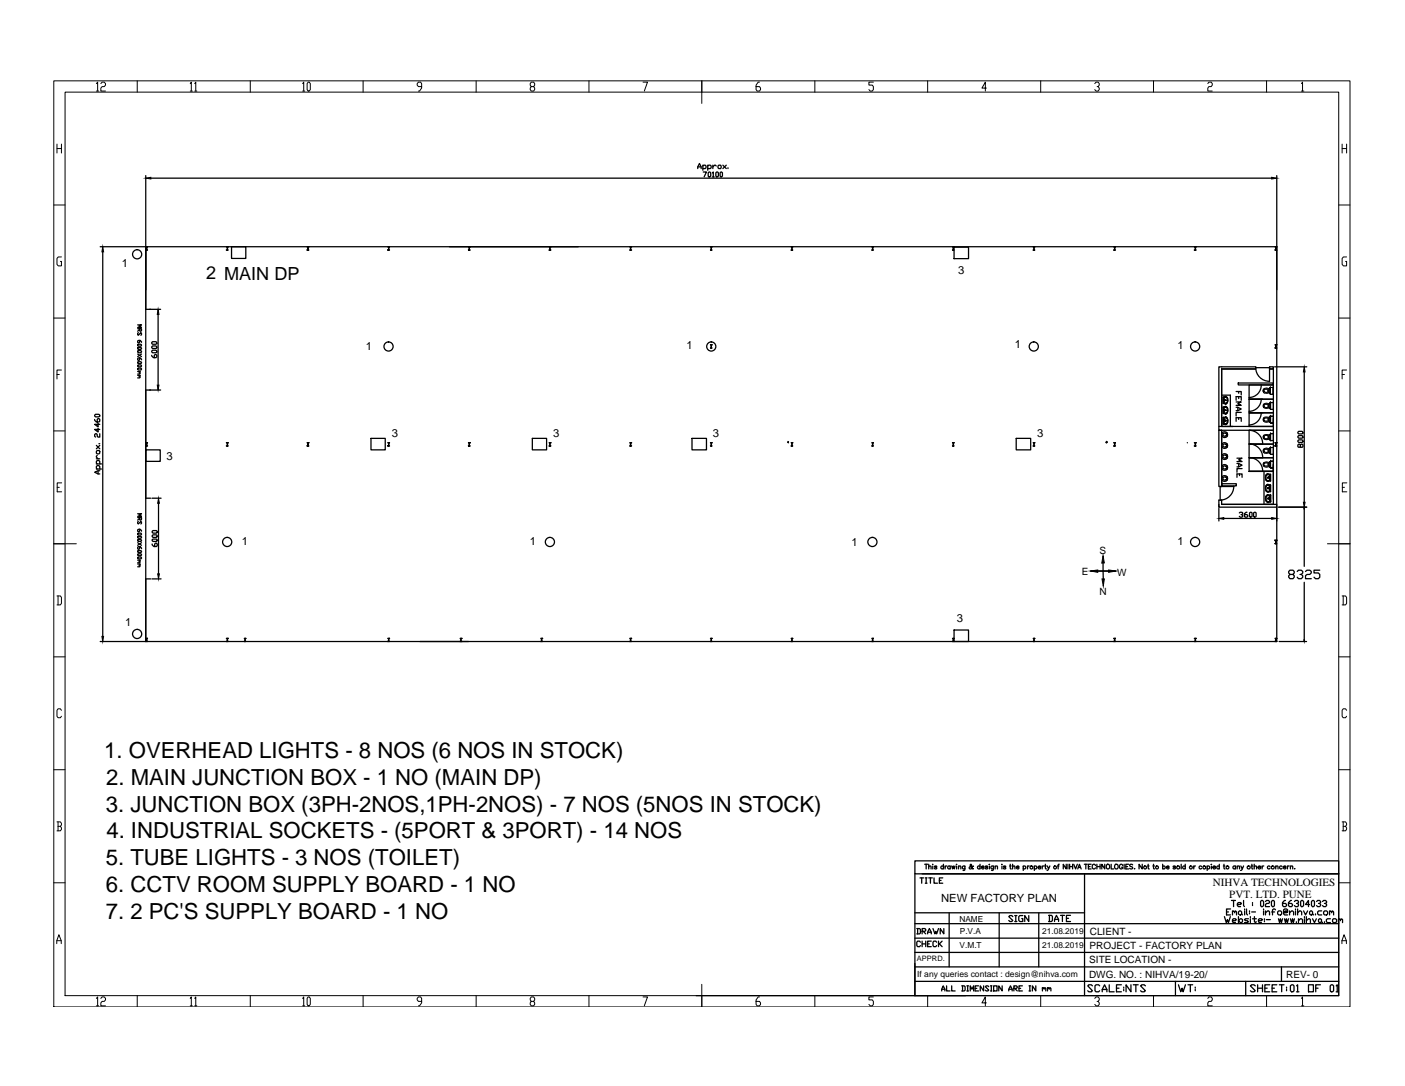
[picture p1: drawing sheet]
<svg xmlns="http://www.w3.org/2000/svg" width="279mm" height="216mm" viewBox="0 0 279 216" stroke-linecap="round" stroke-linejoin="round" font-family="sans-serif">
<!-- layer: 0 -->
<g fill="none" stroke="#000" stroke-width=".25">
<path d="M29 34.9v92.6M30 35.4h222.9M138.8 33.5v-.3l.3-.7 .3 .7v.3M138.8 33.2h.6M139.8 33l.1-.2h.3l.2 .2v.3l-.2 .2h-.4M139.8 32.8v1.1M139.9 34.2h.6l-.5 1M140.7 33l.2-.2h.4l.1 .2v.3l-.1 .2h-.6M140.7 32.8v1.1M140.8 34.4l.2-.2 .3 .2v.6l-.1 .2-.4-.2zM141.7 34.4l.1-.2v1M141.7 35.2h.3"/>
<path d="M141.8 32.8v.7M142.4 34.4l.1-.2 .4 .2v.6l-.2 .2-.3-.2zM142.4 33l-.3-.2-.3 .4M142.8 33l.1-.2h.4l.1 .5-.1 .2h-.4l-.1-.2zM143.2 34.4l.2-.2 .3 .2v.6l-.2 .2-.3-.2zM143.7 32.8l.7 .7M144.4 32.8l-.7 .7M144.8 33.3v.2M253.9 34.9v22.7M19.9 49.1h9M20.4 50.1v76.4M29 49.1h.3h-.1v.6h.1h-.3h.2v-.6z"/>
<path d="M29 49.1h224.9v78.4h-224.9M29.3 49.1h.1M45 49.1h.4h-.2v.6h.2h-.4h.2v-.6zM45.4 49.1h.1M46 49.1h2.9v2.3h-2.9zM61.1 49.7h.3zM61.1 49.1h.3zM61.2 49.7v-.6v.6M61.4 49.1h.1M77.1 49.7h.4zM77.1 49.1h.4zM77.3 49.7v-.6v.6"/>
<path d="M77.5 49.1h.1M89.4 49.1h25.6M93.2 49.7h.3zM93.2 49.1h.3zM93.3 49.7v-.6v.6M93.5 49.1h.1M109.5 49.1h-.3h.1v.6h-.1h.3h-.1v-.6M109.5 49.1h.1M125.3 49.1h.3h-.2v.6h.2h-.3h.1v-.6zM125.6 49.1h.1M141.3 49.7h.3zM141.4 49.1v.6"/>
<path d="M141.5 49.1h.1M141.6 49.1h-.3h.1M141.6 49.1h.1M157.3 49.1h.3h-.1v.6h.1h-.3h.2v-.6zM157.6 49.1h.1M173.4 49.1h.3h-.1v.6h.1h-.3h.1v-.6zM173.7 49.1h.1M189.4 49.1h.3h-.1v.6h.1h-.3h.2v-.6zM189.7 49.1h2.9v2.3h-2.9zM189.7 49.1h.1M205.5 49.7h.3zM205.6 49.1v.6"/>
<path d="M205.6 49.1h.2M205.8 49.1h-.3h.1M205.8 49.1h.1M221.5 49.1h.3h-.1v.6h.1h-.3h.1v-.6zM221.8 49.1h.1M237.5 49.1h.4h-.2v.6h.2h-.4h.2v-.6zM237.9 49.1h.1M253.6 49.7h.3zM253.6 49.1h.3zM253.7 49.7v-.6v.6M27.4 64.6h.7l-.5 .2 .5 .3h-.7M27.4 65.3h.7l-.1 .6-.2-.2v-.4"/>
<path d="M27.4 68.6l.1-.2h.5l.1 .3-.1 .1h-.5zM27.4 69.2l.1-.1h.5l.1 .2-.1 .2h-.5zM27.4 69.8l.1-.1h.5l.1 .3-.1 .1h-.5zM27.4 72l.1-.1h.5l.1 .3-.1 .1h-.5zM27.4 72.7l.1-.2h.5l.1 .3-.1 .1h-.5zM27.4 73.3l.1-.1h.5l.1 .2-.1 .2h-.5zM27.4 70.4l.7 .5M27.4 73.9h.5M27.4 74.6h.5M27.5 66.1l-.1 .4 .1 .2 .5-.6 .1 .2-.1 .4M27.8 67.7v.4l-.3 .1-.1-.1 .1-.4h.4l.2 .4M27.8 71.1v.4l-.3 .2-.1-.2 .1-.4h.4l.2 .4"/>
<path d="M27.8 73.9l.1 .1-.3 .1M27.8 74.1l.1 .1-.1 .2h-.4M27.8 74.6l.1 .1-.3 .2M27.8 74.9l.1 .1-.1 .1h-.4M27.8 65.5l-.4 .4M28.1 70.4l-.7 .5M29 61.5h2.9M29 77.5h2.9M30.2 70.6l.3 .5h.5l.2-.2v-.3l-.2-.1-.3 .1v.5M30.2 69.8l.1-.2h.7l.2 .4-.2 .1h-.7zM30.2 68.9l.1-.1h.7l.2 .3-.2 .2h-.7zM30.2 68.1l.1-.2h.7l.2 .4-.2 .1h-.7z"/>
<path d="M31.4 62.5v14.1M141.3 69.2h.3zM141.3 68.5l.3 .1zM141.4 68.6v.6M242.9 73.3v11.5h2.3M242.9 73.3h6.8v-.4h-7.3v12.6h.5M242.9 73.3h6.8M242.9 78.6h1.8v6.2M242.9 73.3v11.5M243.2 78.9l.1 1.3M243.2 78.9v1.3M243.3 79.3v.4"/>
<path d="M243.4 79.5h.1M243.3 79.5v.1M243.4 79.6h.1M243.4 79.8v.3M243.4 79.1h.1M243.4 79.4v.1M243.4 79.6v.1M243.6 79.5v.1M243.6 79.6h-.2h.2M243.6 79.6h.1M243.7 78.8l-.5 .1M243.7 78.8l.2 .1"/>
<path d="M243.7 78.8h.1M243.8 79.5l-.1 .1M243.9 78.9l.1 .1M244 79.1l-.2-.1h-.4v.3M244 79.1v.9M244 79l.1 .2M244.1 79.2v.6l-.2 .4M245.8 77.8h1v.7M245.8 79.6v-.7h1v.7M245.8 79.9h1l-.6 .3 .6 .4h-1M246.2 76.1h7v.4h-7zM246.3 77.8v.4"/>
<path d="M246.3 78.9v.3M250.8 76.5a2.43 2.43 0 0 1-2.4 2.5M250.8 79.3a2.43 2.43 0 0 1-2.4 2.5M252.5 75.8v-2.9h.7v.4h-.7h.7v20.4h-4.8h4.8h-2M252.5 73.1h-2.8a2.73 2.73 0 0 0 2.7 2.7M253.2 76.5h-4.8v2.9h4.8h-4.8v2.7h4.8h-4.8v2.7h4.8M253.5 72.9h6.4M253.6 69.2h.3zM253.6 68.5l.3 .1zM253.7 69.2v-.6v.6M259.4 73.9v26M18.8 83.4l.4 .5h.5l.1-.2v-.3l-.3-.2-.2 .2v.5"/>
<path d="M18.8 82.5l.2-.1h.7l.1 .3-.1 .2h-.7zM19.2 89.7l.1-.1h.4l.1 .1v.4l-.1 .1h-.4l-.1-.1zM19.2 93.2h1M19.2 92.2h1M19.2 91.2h.6M19.2 88.5l.6 .7M19.3 93.2l-.1-.1v-.4l.1-.1h.4l.1 .1v.5M19.3 92.2l-.1-.1v-.4l.1-.1h.4l.1 .1v.5M19.3 90.5l-.1 .4 .3 .3M19.5 85.2v.7l-.7-.5h1M19.5 84.2v.7l-.7-.5h1M19.5 93.6v.6"/>
<path d="M19.7 88.2h.1M19.8 93.6l-1 .3 .7 .3h.3M19.8 86.2v.7h-.3l-.2-.2v-.3l-.3-.2-.2 .2v.3l.2 .2M19.8 88.5l-.6 .7M29 88h.3h-.1v.6l.1 .1h-.3l.2-.1v-.6zM29 89.4h2.9v2.3h-2.9zM29 99h1M30.2 99h1.8M45 88h.4h-.2v.6l.2 .1h-.4l.2-.1v-.6zM61.1 88.6l.3 .1zM61.1 88h.3zM61.2 88.6v-.6v.6"/>
<path d="M73.8 87.2h2.8v2.2h-2.8zM77.1 88.6l.4 .1zM77.1 88h.4zM77.3 88.6v-.6v.6M93.2 88.6l.3 .1zM93.2 88h.3zM93.3 88.6v-.6v.6M105.9 87.2h2.8v2.2h-2.8zM109.2 88h.3h-.1v.6l.1 .1h-.3l.1-.1v-.6zM125.3 88h.3h-.2v.6l.2 .1h-.3l.1-.1v-.6zM137.6 87.2h2.9v2.2h-2.9zM141.3 88.6l.3 .1z"/>
<path d="M141.3 88h.3zM141.4 88v.6M156.7 87.9l.1 .1M156.7 88h.1M156.8 88h.1M157.3 88h.3h-.1v.6l.1 .1h-.3l.2-.1v-.6zM173.4 88h.3h-.1v.6l.1 .1h-.3l.1-.1v-.6zM173.4 88h.1M189.4 88h.3h-.1v.6l.1 .1h-.3l.2-.1v-.6zM202.1 87.2h2.9v2.2h-2.9zM205.5 88.6l.3 .1zM205.5 88h.3z"/>
<path d="M205.6 88v.6M220 88h.1M220.1 88h.1M221.5 88h.3h-.1v.6l.1 .1h-.3l.1-.1v-.6zM236.1 88h.1M237.5 88h.4h-.2v.6l.2 .1h-.4l.2-.1v-.6zM242.9 85.5v11.2h-.5v-11.2h10.8h-4.8v2.8h4.8h-4.8v2.7h4.8h-4.8v2.7h2.7a2.73 2.73 0 0 0-2.7-2.7h2.7a2.73 2.73 0 0 0-2.7-2.7M242.9 86.6a.7 .7 0 0 0 1.2 .1M242.9 95.4a.7 .7 0 0 0 1.2 0M242.9 96.2h3v.4h-3zM242.9 91h.1M242.9 85.5v11.2"/>
<path d="M242.9 88.8h.1M242.9 92.7h.1M242.9 93.2h.1M243 88.8l.5 .3 .6-.2M243 91l.5 .3 .6-.2M243 93.2l.5 .3 .6-.3M243.2 80.2l.5 .1M243.2 80.9l.1 1.3M243.2 82.2l.5 .1M243.2 83l.1 1.3M243.2 84.3l.5 .1M243.2 80.9v1.3"/>
<path d="M243.2 83v1.3M243.3 81.3v.4M243.3 83.4v.4M243.3 84.1h.1M243.4 81.5h.1M243.3 81.5v.1M243.3 83.6v.1M243.4 83.6v.1M243.4 81.6h.1M243.4 81.8v.3M243.4 81.1h.1M243.4 83.1h.1"/>
<path d="M243.4 83.6h.1M243.4 83.7h.1M243.4 83.9l-.1 .2M243.4 83.3h.1M243.4 83.1v.3M243.4 83.6h.2M243.4 83.7h.2M243.4 80.1h.1M243.4 82.1h.1M243.4 84.2h.1M243.4 82.1l.4 .1M243.4 81.4v.1"/>
<path d="M243.4 83.4v.2M243.4 81.6v.1M243.4 83.7v.1M243.6 81.5v.1M243.6 83.6v.1M243.6 81.6h-.2h.2M243.6 81.6h.1M243.6 83.6h.1M243.6 83.7h.1M243.7 86.1a.32 .32 0 0 0-.5 .3 .32 .32 0 0 0 .5 .3M243.7 88.3a.32 .32 0 0 0-.5 .3 .32 .32 0 0 0 .5 .2M243.7 90.5a.32 .32 0 0 0-.5 .3 .32 .32 0 0 0 .5 .2"/>
<path d="M243.7 92.7a.32 .32 0 0 0-.5 .2 .32 .32 0 0 0 .5 .3M243.7 94.9a.32 .32 0 0 0-.5 .2 .32 .32 0 0 0 .5 .3M243.7 80.8l-.5 .1M243.7 82.9l-.5 .1M243.7 86.1l.3 .2M243.7 88.3l.3 .2M243.7 90.5l.3 .2M243.7 92.7l.3 .2M243.7 94.9l.3 .1M243.7 80.3h.1M243.7 82.3h.1M243.7 84.4h.1"/>
<path d="M243.7 80.8l.2 .1M243.7 82.9h.2M243.7 80.8h.1M243.7 82.9h.1M243.7 83.6h.1M243.8 81.5l-.1 .1M243.8 83.6v.1M243.8 83l.2 .2M243.8 88.1l-.5-.1-.4 .3M243.8 92.4h-.5l-.3 .3M243.8 83.1h-.4M243.8 88.1l.3 .2"/>
<path d="M243.8 92.5l.3 .2M243.9 80.8l.2 .4M243.9 82.9l.1 .2M243.9 80.3h-.2M243.9 82.3h-.2M243.9 86.5h.2l-.1 .2M243.9 88.7h.2l-.1 .2M243.9 90.8l.2 .1-.1 .1M243.9 93l.2 .1-.1 .1M243.9 95.2h.2l-.1 .2M244 86.5l-.3 .2M244 88.7l-.3 .1"/>
<path d="M244 90.9l-.3 .1M244 93l-.3 .2M244 95.2l-.3 .2M244 86.3v.2M244 88.5v.1M244 90.7v.2M244 92.8v.2M244 95v.2M244 84.1l-.2 .1-.5-.1M244 83.2h.1M244 80l-.6 .1M244 82l-.2 .1"/>
<path d="M244 86.1l.1 .2h-.2M244 88.3l.1 .1h-.2M244 90.5l.1 .1h-.2M244 92.6l.1 .2h-.2M244 94.8l.1 .2h-.2M244 81.1l-.2-.1h-.4v.3M244 84.1h.1M244 81.1v.9M244 83.2v.9M244 83.1l.1 .3M244.1 86.1a.7 .7 0 0 0-1.2 .1M244.1 90.5a.7 .7 0 0 0-1.2 0"/>
<path d="M244.1 94.8a.7 .7 0 0 0-1.2 .1M244.1 86.3v.3M244.1 88.4v.3M244.1 90.6v.3M244.1 92.8v.3M244.1 95v.3M244.1 81.2v.6l-.2 .4M244.1 83.3l.1 .2a.73 .73 0 0 1-.5 .9M245.3 96.7a2.73 2.73 0 0 1-2.7 2.7M245.4 96.7h-2.8v2.7M245.8 81h.4l.6 .3-.6 .3h-.4M245.8 83.8v-.8h1v.8"/>
<path d="M246 91.1h1l-.7 .3 .7 .4h-1M246 92.1h.3l.7 .4-.7 .3h-.3M246 94.9v-.7h1v.7M246.2 81v.6M246.3 83v.4M246.3 92.1v.7M246.5 94.2v.4M246.8 82h-1v.7M247 93.2h-1v.7M248.4 85.5a2.73 2.73 0 0 1 2.7 2.8h-2.7M248.4 82.1h2.7M250.8 82a2.43 2.43 0 0 1-2.4 2.5"/>
<path d="M251.4 93.7v6.6M251.7 97v.4M251.7 94.9l.1 .6M251.7 97.4l.1 .2M251.7 94.7v.3M251.7 94.9v.4l.3 .2M251.7 97.3l.3 .3M251.7 99.1l.1 .5M251.8 96.5l-.1 .6M251.8 96.6l-.1 .7M251.8 97.6l.3 .2M251.8 95.5l.3 .2"/>
<path d="M251.8 99.6l.2 .2M251.8 99.5l.1 .1M251.8 97.5h.1M251.8 95.4h.1M251.8 98.7h.1M251.8 96.6h.1M251.8 94.5h.1M251.9 99.6l.2 .1M252 99.8l.1 .1M252 98.4a.94 .94 0 0 0-.2 1.3M252 96.5l-.2 .1M252 94.3l-.3 .4"/>
<path d="M252 96.5h.5v.1M252 94.4l.5 .1M252.1 99.1h.1M252.1 97.1h.1M252.1 95h.1M252.1 94.9v.1M252.1 98.3h.1M252.1 96.3h.1M252.1 94.2h.1M252.1 98.3l-.1 .1M252.1 96.3l-.3 .2M252.1 94.2l-.2 .1-.2 .4"/>
<path d="M252.2 97.8h-.1M252.2 95.7h-.1M252.2 96.3l.5 .1M252.2 94.2l.5 .1M252.2 99.1v.1M252.2 99.9h.1M252.2 98.4l.5 .1M252.3 99.1h.1M252.3 97.1h.1M252.3 94.9v.1M252.3 99.2h.1M252.3 95h.1"/>
<path d="M252.3 94.9h.1M252.3 99.2h.2M252.3 99.1h.2M252.3 97.1h.2M252.3 95h.2M252.3 94.9h.2M252.4 97.1l.1 .2M252.4 95l.1 .1M252.5 96.9l-.1 .1M252.5 94.8l-.1 .1M252.5 97.1h.1M252.5 95h.1"/>
<path d="M252.5 94.9v.1M252.5 99v.3M252.5 96.9v.4M252.5 94.8v.3M252.5 94.9h.1M252.5 95.3v.1M252.5 97.4v.1M252.5 99.1h.1M252.5 98.9v-.3h-.6l-.2 .5M252.5 99.2h.1M252.5 98.6h.1M252.5 99.6h.1"/>
<path d="M252.5 97.6h.1M252.5 97.6l-.5 .1M252.5 96.6h.1M252.5 96.5h.1M252.5 97.5h.1M252.5 95.4v.1h-.5M252.5 94.5v.2M252.5 94.5h.1M252.5 95.4h.1M252.5 97.5v.1M252.5 99.4v.2M252.5 96.6v.2"/>
<path d="M252.6 99.6l-.1 .1h-.4M252.6 98.6h.1M252.6 99.6h.1M252.6 96.4l.1 1.3M252.6 94.3l.1 1.3M252.6 97.7l-.4 .2M252.6 95.6l-.4 .1M252.7 99.8h.1M252.7 98.5h.1M252.7 94.3v1.3M252.7 96.4v1.3M252.7 98.5v1.3"/>
<path d="M252.7 99.8l-.5 .1M253.2 83.8v1h-10.8M253.2 99.3v-6.9v7.9h-10.3M253.2 83.2v1M253.6 88.6l.3 .1zM253.6 88h.3zM253.7 88.6v-.6v.6M258.1 87.6l.2-.2h.6l.2 .4-.2 .2h-.6zM258.1 86.8l.2-.2h.6l.2 .3-.2 .2h-.6zM258.1 85.9l.2-.1h.6l.2 .3-.2 .2h-.6zM258.6 88.5l.2-.2 .3 .2v.3l-.2 .1-.3-.1v-.3l-.2-.2-.3 .2v.3l.2 .1 .3-.1M27.4 102.1h.7l-.5 .3 .5 .2h-.7"/>
<path d="M27.4 102.9h.7l-.1 .5-.2-.1v-.4M27.4 106.1l.1-.1h.5l.1 .2-.1 .2h-.5zM27.4 106.8l.1-.2h.5l.1 .3-.1 .1h-.5zM27.4 107.4l.1-.1h.5l.1 .2-.1 .1h-.5zM27.4 109.6l.1-.1h.5l.1 .2-.1 .1h-.5zM27.4 110.2l.1-.1h.5l.1 .2-.1 .2h-.5zM27.4 110.9l.1-.2h.5l.1 .3-.1 .1h-.5zM27.4 107.9l.7 .5M27.4 111.4h.5M27.4 112.1h.5M27.5 103.7l-.1 .1 .1 .4 .5-.5 .1 .1-.1 .4M27.8 105.2v.4l-.3 .1-.1-.1 .1-.4h.4l.2 .4"/>
<path d="M27.8 108.7v.4l-.2 .1-.2-.1 .1-.4h.4l.2 .4M27.8 111.4l.1 .1-.3 .1M27.8 111.6l.1 .1-.1 .2h-.4M27.8 112.1l.1 .2-.3 .1M27.8 112.4l.1 .1-.1 .2h-.4M27.8 103l-.4 .4M28.1 107.9l-.7 .5M29 115.1h1M30.2 115.1h1.8M30.3 108.1l.3 .6h.5l.2-.2v-.4l-.4-.1-.1 .1v.6M30.3 107.3l.1-.1h.7l.2 .3-.2 .1h-.7zM30.3 106.5l.1-.2h.7l.2 .4-.2 .1h-.7z"/>
<path d="M30.3 105.6l.1-.1h.7l.2 .3-.2 .2h-.7zM31.5 100.1v14M216.9 113.5h5M219.4 111.9v3.2M242.4 100.3v.5h11.5v-.5h-11M242.4 101.1v2.5M242.9 100.3v-.9h-.5v1.4M243.4 103.1h9.5M246.5 102l.1-.2 .5 .2v.1l-.3 .2M247 102.3l.1 .2-.1 .3h-.4l-.1-.2M248 101.8l-.5 .3v.5l.1 .2h.4l.1-.3-.1-.2h-.5M248.5 102l.2-.2 .3 .2v.6l-.2 .2-.3-.2z"/>
<path d="M249.3 102l.2-.2 .3 .2v.6l-.2 .2-.3-.2zM253.6 108.1h.3zM253.6 107.5h.1M253.6 107.5h.3zM253.7 108.1v-.6v.6M253.9 107.5h.1M253.9 101.1v2.5M254.2 100.8h5.7M256.5 114.2l-.2-.3v-.3l.2-.2h.6l.3 .2v.3l-.3 .3h-.6l-.2 .3v.3l.2 .2h.6l.3-.2v-.3l-.3-.3M258 113.6l.2-.2h.6l.3 .2v.3l-.3 .3h-.3M258.8 114.2l.3 .3v.3l-.3 .2h-.6l-.2-.2M259.4 101.2v11.4"/>
<path d="M259.4 115.8v11.4M259.6 113.6l.3-.2h.6l.3 .2v.3l-.3 .3h-.6l-.3 .3v.5h1.2M262.5 113.4h-1.2v.5h.9l.3 .3v.6l-.3 .2h-.6l-.3-.2M19.9 127.5h9M29.3 126.9h-.1v.6h.1h-.3M29.3 126.9h-.3h.2v.6h-.2M29.3 126.9h.1M45 126.9h.4h-.2v.6h.2h-.4h.2v-.6zM45.4 126.9h.1M48.6 126.9h.3h-.1v.6h.1h-.3h.1v-.6zM48.9 126.9h.1M77.1 127.5h.4z"/>
<path d="M77.1 126.9h.4zM77.3 127.5v-.6v.6M77.5 126.9h.1M83.6 127.5h9.6M91.5 126.9h.3h-.1v.6h.1h-.3h.1v-.6zM91.8 126.9h.1M107.6 126.9h.3h-.2v.6h.2h-.3h.1v-.6zM107.9 126.9h.1M125.3 126.9h.3h-.2v.6h.2h-.3h.1v-.6zM125.6 126.9h.1M141.3 127.5h.3zM141.4 126.9v.6"/>
<path d="M141.5 126.9h.1M141.6 126.9h-.3h.1M141.6 126.9h.1M157.3 126.9h.3h-.1v.6h.1h-.3h.2v-.6zM157.6 126.9h.1M173.4 126.9h.3h-.1v.6h.1h-.3h.1v-.6zM173.7 126.9h.1M189.4 126.9h.3h-.1v.6h.1h-.3h.2v-.6zM189.7 125.3h2.9v2.2h-2.9zM189.7 126.9h.1M205.5 127.5h.3zM205.6 126.9v.6"/>
<path d="M205.6 126.9h.2M205.8 126.9h-.3h.1M205.8 126.9h.1M221.5 126.9h.3h-.1v.6h.1h-.3h.1v-.6zM221.8 126.9h.1M237.5 126.9h.4h-.2v.6h.2h-.4h.2v-.6zM237.9 126.9h.1M253.6 127.5h.3zM253.6 126.9h.3zM253.7 127.5v-.6v.6M253.9 126.9h.1M254.4 127.5h5.4"/>
<path d="M181.9 173.7v24.2M183 174.5h.7M183.3 174.5v1.1M183.4 173.7h82.8h-84.3v-2.6h84.3v26.8h-127.7M183.9 171.8h.6M184 174.5h.3M184 175.6h.3M184.2 171.8v.9M184.2 174.5v1.1M184.7 172.3l.2-.1h.2l.1 .5M184.7 171.8v.9M184.7 174.5h.7"/>
<path d="M185 174.5v1.1M185.4 171.9h.1M185.5 172.2v.5M185.7 174.5v1.1h.7M186.3 172.3l-.4-.1v.2l.4 .2-.2 .1-.3-.1M186.8 175h.3M187.5 174.5h-.7v1.1h.7M187.6 172.3a.28 .28 0 0 0-.4-.1 .28 .28 0 0 0 0 .5 .28 .28 0 0 0 .4-.1M187.6 171.8v.9M187.9 172.2v.5M188.3 172.2l-.4 .2M189 172.3a.28 .28 0 0 0-.5-.1 .28 .28 0 0 0 0 .5 .28 .28 0 0 0 .5-.1"/>
<path d="M189 172.2v.5M189.3 172.2l.1 .5 .2-.5 .2 .5 .1-.5M190.2 171.9h.1M190.2 172.2v.5M190.6 172.3l.2-.1h.2l.1 .5M190.6 172.2v.5M191.9 172.2l-.1 .8h-.3M191.9 172.3a.28 .28 0 0 0-.4-.1 .28 .28 0 0 0 0 .5 .28 .28 0 0 0 .4-.1M193.6 172.2h-.1a.53 .53 0 0 1-.7 .5v-.3l.4-.3-.1-.3-.1 .4 .4 .5h.2M194.9 172.3a.28 .28 0 0 0-.4-.1 .28 .28 0 0 0 0 .5 .28 .28 0 0 0 .4-.1M194.9 171.8v.9M195.2 172.4h.5a.28 .28 0 0 0-.3-.2 .28 .28 0 0 0-.3 .3 .28 .28 0 0 0 .3 .2l.3-.1"/>
<path d="M196.4 172.3l-.4-.1v.2l.4 .2-.2 .1-.3-.1M196.7 171.9h.1M196.8 172.2v.5M197.6 172.2l-.1 .8h-.3M197.6 172.3a.28 .28 0 0 0-.5-.1 .28 .28 0 0 0 0 .5 .28 .28 0 0 0 .5-.1M197.9 172.3l.2-.1h.2l.1 .5M197.9 172.2v.5M199.2 171.9h.1M199.2 172.2v.5M200 172.3l-.4-.1v.2l.4 .2-.2 .1-.3-.1M200.8 172.2h.3M200.9 171.8v.8l.2 .1"/>
<path d="M201.4 172.3l.2-.1h.2v.5M201.4 171.8v.9M202.1 172.4h.5a.28 .28 0 0 0-.3-.2 .28 .28 0 0 0-.2 .3 .28 .28 0 0 0 .2 .2l.3-.1M203.5 172.3a.28 .28 0 0 1 .4-.1 .28 .28 0 0 1 0 .5 .28 .28 0 0 1-.4-.1M203.5 172.2v.8M204.3 172.2v.5M204.7 172.2l-.4 .2M205.7 172.3a.28 .28 0 0 1 .4-.1 .28 .28 0 0 1 0 .5 .28 .28 0 0 1-.4-.1M205.7 172.2v.8M206.4 172.4h.6a.28 .28 0 0 0-.4-.2 .28 .28 0 0 0-.2 .3 .28 .28 0 0 0 .3 .2l.3-.1M207.2 172.2v.5M207.6 172.2l-.4 .2"/>
<path d="M207.8 172.2h.3M207.9 171.8v.8l.2 .1M208.3 172.2l.2 .5 .3-.5M208.5 172.7l-.3 .3M210.3 172.2h.3M210.6 171.8l-.2 .2v.7M212 171.8v.9l-.6-.9v.9M212.4 171.8v.9M212.7 171.8v.9M212.7 172.3h.6M213.3 171.8v.9M213.5 171.8l.4 .9 .3-.9"/>
<path d="M214.3 172.7l.4-.9 .3 .9M214.4 172.5h.5M215.6 171.8h.6M215.7 173.7v24.2M215.9 171.8v.9M216.4 172.3h.4M217 171.8h-.6v.9h.6M217.8 172.1a.32 .32 0 0 0-.3-.3 .32 .32 0 0 0-.3 .4v.2a.33 .33 0 0 0 .3 .3 .33 .33 0 0 0 .3-.2M218.1 172.3h.7M218.1 171.8v.9M218.8 171.8v.9M219.7 171.8v.9l-.6-.9v.9"/>
<path d="M221 171.8v.9h.5M223.3 172.1a.32 .32 0 0 0-.4-.3 .32 .32 0 0 0-.3 .4v.2a.32 .32 0 0 0 .3 .4 .32 .32 0 0 0 .4-.4h-.3M223.5 171.8v.9M223.9 172.3h.3M224.4 171.8h-.5v.9h.5M225.2 171.9l-.2-.1-.4 .1 .1 .3 .5 .3-.2 .2-.4-.1M225.6 172.7h.1M227.1 171.8v.9l-.6-.9v.9M228.2 172.2h.3M228.3 171.8v.8l.2 .1M229.3 172.2h.3M229.4 171.8v.8l.2 .1"/>
<path d="M231.2 172.3a.28 .28 0 0 1 .4-.1 .28 .28 0 0 1 0 .5 .28 .28 0 0 1-.4-.1M231.2 171.8v.9M232 172.4h.5a.28 .28 0 0 0-.3-.2 .28 .28 0 0 0-.3 .3 .28 .28 0 0 0 .3 .2l.3-.1M233.8 172.3l-.5-.1v.2l.5 .2-.2 .1-.3-.1M234.9 171.8v.9M235.7 172.3a.28 .28 0 0 0-.4-.1 .28 .28 0 0 0 0 .5 .28 .28 0 0 0 .4-.1M235.7 171.8v.9M237.4 172.2v.5M237.7 172.2l-.3 .2M239 172.3a.28 .28 0 0 0-.5-.1 .28 .28 0 0 0 0 .5 .28 .28 0 0 0 .5-.1M240.1 172.3a.28 .28 0 0 1 .4-.1 .28 .28 0 0 1 0 .5 .28 .28 0 0 1-.4-.1M240.1 172.2v.8"/>
<path d="M240.9 171.9h.1M240.9 172.2v.5M241.2 172.4h.5a.28 .28 0 0 0-.3-.2 .28 .28 0 0 0-.3 .3 .28 .28 0 0 0 .3 .2l.3-.1M242.5 172.3a.28 .28 0 0 0-.4-.1 .28 .28 0 0 0 0 .5 .28 .28 0 0 0 .4-.1M242.5 171.8v.9M243.3 172.2h.3M243.4 171.8v.8l.2 .1M244.9 179h.8M245.3 179v1.2M245.7 172.3a.28 .28 0 0 0-.4-.1 .28 .28 0 0 0 0 .5 .28 .28 0 0 0 .4-.1M245.7 172.2v.5M246 172.3l.2-.1h.3v.5"/>
<path d="M246 172.2v.5M246.1 179.8h.6l.2-.2-.2-.2h-.4l-.2 .2v.4l.2 .2h.4M246.7 172.2l.3 .5 .3-.5M247 172.7l-.3 .3M247.3 179v1l.2 .2M248.8 172.2h.3M248.9 171.8v.8l.3 .1M249.1 179.4v.2M249.1 179.8v.2M249.4 172.3l.2-.1h.2l.1 .5M249.4 171.8v.9M250.2 172.4h.5a.28 .28 0 0 0-.3-.2 .28 .28 0 0 0-.3 .3 .28 .28 0 0 0 .3 .2l.3-.1"/>
<path d="M250.9 179l.4 .2v.8l-.2 .2h-.2l-.2-.2v-.8zM251 172.2v.5M251.3 172.2l-.3 .2M251.7 179.2l.2-.2h.4l.2 .2v.2l-.2 .2h-.4l-.2 .2v.4h.8M252.5 172.3a.28 .28 0 0 0-.4-.1 .28 .28 0 0 0 0 .5 .28 .28 0 0 0 .4-.1M252.8 179.2l.3-.2h.2l.1 .2v.8l-.1 .2-.5-.2zM253.7 172.3l.2-.1h.2l.1 .5M253.7 172.2v.5M255 172.3a.28 .28 0 0 0-.5-.1 .28 .28 0 0 0 0 .5 .28 .28 0 0 0 .5-.1M255.2 172.4h.5a.28 .28 0 0 0-.3-.2 .28 .28 0 0 0-.2 .3 .28 .28 0 0 0 .2 .2l.3-.1M255.6 179h-.2l-.4 .4v.6l.3 .2h.3l.2-.4-.2-.2h-.6M256 172.2v.5"/>
<path d="M256.4 172.2l-.4 .2M256.6 172.3l.2-.1h.2l.1 .5M256.6 172.2v.5M256.8 179l-.6 .4v.6l.2 .2h.4l.2-.4-.2-.2h-.6M257.5 172.7h.1M257.4 179.2l.2-.2h.4l.2 .4-.4 .2M258 179.6l.2 .2-.2 .4h-.4l-.2-.2M258.8 179l.4 .2v.8l-.2 .2h-.2l-.2-.2v-.8zM260.4 179.8h-.8l.6-.8v1.2M260.8 179.2l.2-.2h.2l.2 .2v.8l-.2 .2-.4-.2zM261.8 179.2l.2-.2h.4l.2 .2v.2l-.4 .2M262.4 179.6l.2 .2-.2 .4h-.4l-.2-.2"/>
<path d="M263 179.2l.2-.2h.4l.2 .2v.2l-.4 .2M263.6 179.6l.2 .2-.2 .4h-.4l-.2-.2M181.9 192.2h84.3M181.9 189.3h84.3M181.9 186.5h84.3M181.9 183.6h84.3M181.9 181.5h33.8M181.9 195.1h84.3M182.3 184.6h.6l.1 .2v.7l-.1 .2h-.6M182.5 184.6v1.1M183 187.3l-.1-.2h-.4l-.2 .2v.7l.2 .2h.4l.1-.2M183.4 185.2h.5l.2-.4-.2-.2h-.5v1.1"/>
<path d="M183.4 187.1v1.1M183.4 187.6h.7M183.6 185.2l.5 .5M184.1 187.1v1.1M184.5 185.7v-.4l.3-.7 .4 .7v.4M184.5 185.3h.7M184.5 187.6h.3M185.2 187.1h-.7v1.1h.7M185.5 184.6l.4 1.1 .2-.5 .2 .5 .3-1.1M186.3 187.3l-.2-.2h-.4l-.2 .2v.7l.2 .2h.4l.2-.2M186.6 187.1v1.1M186.8 187.6l.6 .6"/>
<path d="M187.3 197l.3-1 .3 .7v.3M187.3 196.7h.6M187.4 187.1l-.6 .5h-.2M187.7 184.6v1.1l-.7-1.1v1.1M188.2 196v1h.7M188.8 181.5v10.7M189.3 196v1h.6M191.2 196h.6l.1 .2v.6l-.1 .2h-.6M191.4 196v1M192.3 196h.3M192.3 197h.3M192.4 196v1"/>
<path d="M192.9 197v-1l.4 .7 .3-.7v1M193.9 196.5h.4M194.6 196h-.7v1h.7M195.6 196v1l-.7-1v1M196.6 196.2l-.1-.2h-.4l-.2 .2 .7 .6-.1 .2h-.4l-.2-.2M197 196h.3M197 197h.3M197.1 196v1M197.6 196h.7v1h-.7zM198.7 181.5v10.7M199.3 196v1l-.7-1v1M200.6 197v-.3l.3-.7 .4 .7v.3"/>
<path d="M200.6 196.7h.7M201.4 182.2l-.2-.2h-.4l-.2 .2 .8 .8-.2 .2h-.4l-.2-.2M201.6 196.5h.5l.2-.3-.2-.2h-.5v1M201.8 196.5l.5 .5M201.8 182h.4M201.8 183.2h.4M202 182v1.2M202.6 196.5h.4M203.3 196h-.7v1h.7M203.4 182h-.6l-.2 .2v.8l.2 .2h.6v-.6h-.2M204.6 182v1.2l-.8-1.2v1.2M204.6 196h.4"/>
<path d="M204.6 197h.4M204.8 196v1M206 196v1l-.7-1v1M206.6 181.5v10.7M207.3 196.5l.2-.2 .1 .4M207.3 196.3v.7M207.6 196.5l.2-.2 .2 .2v.5M208.3 196.5l.2-.2 .1 .4M208.3 196.3v.7M208.5 182h.6l.2 .2v.8l-.2 .2h-.6M208.6 196.5l.2-.2 .2 .2v.5M208.7 182v1.2"/>
<path d="M209.7 183.2v-.4l.4-.8 .4 .8v.4M209.7 182.8h.8M210.9 182h.8M211.3 182v1.2M212.1 182.6h.4M212.9 182h-.8v1.2h.8M217.2 196l-.2-.2h-.5l-.2 .2 .9 1-.2 .2h-.5l-.2-.2M218.7 196l-.2-.2h-.5l-.3 .2v1l.3 .2h.5l.2-.2M219.2 197.2v-.5l.5-.9 .4 .9v.5M219.2 196.7h.9M220.6 195.8v1.4h1M222 196.5h.5"/>
<path d="M223 195.8h-1v1.4h1M223.5 196.2v.3M223.5 196.7v.3M224.9 195.8v1.4l-1-1.4v1.4M225.4 195.8h.9M225.9 195.8v1.4M227.8 196l-.3-.2h-.4l-.3 .2 1 1-.3 .2h-.4l-.3-.2M233.8 195.1v2.8M234.3 195.8l.5 1.4 .3-.7 .2 .7 .4-1.4M236.2 195.8h1M236.7 195.8v1.4M237.7 196.2v.3"/>
<path d="M237.7 196.7v.3M243.5 182.2l.4 1.2 .2-.6 .2 .6 .4-1.2M243.9 181.3h.4M244.7 180.7h-.8v1.2h.8M245.1 181.3l.2-.2 .2 .4M245.1 183h.6l.2-.2-.2-.1h-.4l-.2 .1v.4l.2 .2h.4M245.1 181.1v.8M245.5 181.3l.2-.2 .2 .2v.6M246.3 181.3l.4-.2 .2 .2v.4l-.4 .2-.2-.2zM246.3 183l.4-.3 .4 .1v.4l-.2 .2h-.2zM246.3 182.2v1.2M246.9 181.7l.2 .2"/>
<path d="M247.5 180.7v.2M247.5 181.1v.8M247.7 195.1v2.8M247.9 180.7v1l.2 .2M248.3 182.7h-.6l-.2 .1 .8 .4-.2 .2h-.6M248.5 181.1v.2M248.5 181.5v.2M248.7 182.2v.2M248.7 182.7v.7M248.9 181.3h.8M249.1 182.7h.7M249.5 182.2v1l.2 .2 .1-.2"/>
<path d="M249.6 196l-.2-.2h-.5l-.2 .2 .9 1-.2 .2h-.5l-.2-.2M250.1 196.5h1M250.1 195.8v1.4M250.3 183h.6l.2-.2-.2-.1h-.5l-.1 .1v.4l.1 .2h.5M251.1 195.8v1.4M251.3 180.7v.2M251.3 181.1v.8M251.4 182.7v.1M251.4 183v.2M251.5 196.5h.5M251.7 181.5l.4-.4h.2l.2 .2v.6M251.7 181.1v.8"/>
<path d="M251.8 182.8h.8M252.5 195.8h-1v1.4h1M252.9 181.3h.6M253 196.5h.4M253.6 180.9l-.1-.2-.4 .2v1M253.9 195.8h-.9v1.4h.9M254.1 181.3l.2-.2h.4l.2 .2v.4l-.2 .2h-.4l-.2-.2zM254.2 182.7l.3 .7 .1-.7 .2 .7 .2-.7M254.4 195.8h.9M254.8 192.2v2.9M254.9 195.8v1.4M255.4 182.7l.2 .7 .2-.7 .2 .7 .2-.7"/>
<path d="M255.8 181.3l-.3 .2 .1-.4h.2v.4l.3-.2v-.4l-.3-.2h-.3l-.2 .2v.8l.2 .2h.6M255.8 196.2v.3M255.8 196.7v.3M256.4 181.5l.6-.4 .2 .2v.6M256.4 181.1v.8M256.6 182.7l.2 .7 .2-.7 .2 .7 .2-.7M256.6 196l.3-.2h.2l.2 .2v1l-.2 .2-.5-.2zM257.6 180.7v.2M257.6 181.1v.8M257.8 183.2v.2M257.8 196l.2-.2v1.4M257.8 197.2h.5"/>
<path d="M258 181.5l.4-.4h.2l.3 .2v.6M258 180.7v1.2M258.2 183l.4-.3h.2l.2 .1v.6M258.2 182.7v.7M259.2 181.1l.4 .8 .4-.8M259.4 182.2v.2M259.4 182.7v.7M259.8 183l.4-.3h.2l.2 .1v.6M259.8 182.2v1.2M260.2 195.8h1v1.4h-1zM260.6 181.1h.2l.2 .2v.4l-.2 .2-.4-.2v-.4zM261 182.7l.4 .7 .4-.7"/>
<path d="M261 181.7l.2 .2M261.6 181.7v.2M261.6 196.5h.5M262.2 182.8l.4-.1 .2 .1v.4l-.4 .2-.2-.2zM262.6 195.8h-1v1.4M262.8 183.2l.2 .2M262.8 181.1h-.6l-.2 .2v.4l.2 .2h.6M263.2 181.3l.2-.2h.4l.2 .2v.4l-.2 .2h-.4l-.2-.2zM263.4 183.2v.2M264.4 181.3l.2-.2 .2 .4M264.4 181.1v.8M264.5 196l.2-.2h.3l.2 .2v1l-.2 .2h-.3l-.2-.2z"/>
<path d="M264.6 182.7h-.6l-.2 .1v.4l.2 .2h.6M264.8 181.3l.2-.2 .2 .2v.6M265 182.8l.2-.1h.4l.2 .1v.4l-.2 .2h-.4l-.2-.2zM265.7 196l.2-.2v1.4M265.7 197.2h.5M266.2 182.8l.2-.1 .2 .3M266.2 182.7v.7M266.6 182.8l.2-.1 .2 .1v.6"/>
<circle cx="27.3" cy="50.6" r=".91"/>
<circle cx="77.3" cy="68.9" r=".91"/>
<circle cx="141.4" cy="68.9" r=".91"/>
<circle cx="205.6" cy="68.9" r=".91"/>
<circle cx="237.7" cy="68.9" r=".91"/>
<circle cx="243.3" cy="79.3" r=".06"/>
<circle cx="243.3" cy="79.8" r=".06"/>
<circle cx="243.3" cy="79.3" r=".02"/>
<circle cx="243.3" cy="79.8" r=".02"/>
<circle cx="243.8" cy="79.6" r=".06"/>
<circle cx="243.3" cy="81.8" r=".06"/>
<circle cx="243.3" cy="83.8" r=".06"/>
<circle cx="243.3" cy="83.4" r=".06"/>
<circle cx="243.3" cy="81.3" r=".06"/>
<circle cx="243.3" cy="81.8" r=".02"/>
<circle cx="243.3" cy="83.8" r=".02"/>
<circle cx="243.3" cy="83.4" r=".02"/>
<circle cx="243.3" cy="81.3" r=".02"/>
<circle cx="243.8" cy="83.6" r=".06"/>
<circle cx="243.8" cy="81.5" r=".06"/>
<circle cx="252.1" cy="97.1" r=".06"/>
<circle cx="252.1" cy="95" r=".06"/>
<circle cx="252.1" cy="99.1" r=".06"/>
<circle cx="252.5" cy="94.7" r=".06"/>
<circle cx="252.5" cy="95.2" r=".06"/>
<circle cx="252.5" cy="96.9" r=".06"/>
<circle cx="252.5" cy="97.3" r=".06"/>
<circle cx="252.5" cy="96.9" r=".02"/>
<circle cx="252.5" cy="97.3" r=".02"/>
<circle cx="252.5" cy="95.2" r=".02"/>
<circle cx="252.5" cy="94.7" r=".02"/>
<circle cx="252.5" cy="98.9" r=".06"/>
<circle cx="252.5" cy="99.4" r=".06"/>
<circle cx="252.5" cy="98.9" r=".02"/>
<circle cx="252.5" cy="99.4" r=".02"/>
<circle cx="45.2" cy="107.7" r=".91"/>
<circle cx="109.4" cy="107.7" r=".91"/>
<circle cx="173.5" cy="107.7" r=".91"/>
<circle cx="237.7" cy="107.7" r=".91"/>
<circle cx="27.3" cy="126" r=".91"/>
<circle cx="205.1" cy="172.4" r=".29"/>
<circle cx="209.8" cy="172.4" r=".29"/>
<circle cx="220.3" cy="172.2" r=".42"/>
<circle cx="222" cy="172.2" r=".44"/>
<circle cx="227.7" cy="172.4" r=".29"/>
<circle cx="230.1" cy="172.4" r=".29"/>
<circle cx="234.3" cy="172.4" r=".31"/>
<circle cx="236.8" cy="172.4" r=".29"/>
<circle cx="239.5" cy="172.4" r=".29"/>
<circle cx="244.1" cy="172.4" r=".29"/>
<circle cx="248.3" cy="172.5" r=".3"/>
<circle cx="253.1" cy="172.5" r=".3"/>
</g>
<g fill="#000" stroke="#000" stroke-width=".2">
<path d="M29 35.4l1-.2v.4zM252.9 35.2l1 .2-1 .2zM20.4 49.1l.2 1h-.3zM31.4 61.5l.2 1h-.3zM31.3 76.6h.3l-.2 .9zM259.4 72.9l.1 1h-.3zM259.2 99.9h.3l-.1 .9zM31.5 99l.2 1.1h-.3zM31.4 114.1h.3l-.2 1zM216.9 113.5l1.4-.2v.5zM219.4 110.5l.2 1.4-.5 .1zM219.1 115.1h.5l-.2 1.4z"/>
<path d="M220.5 113.3l1.4 .2-1.4 .3zM242.4 103.1l1-.2v.3zM252.9 102.9l1 .2-1 .1zM259.4 100.8v.4h-.1zM20.3 126.5h.3l-.2 1zM259.3 127.2h.1v.3z"/>
</g>
<g fill="none" stroke="#000" stroke-width=".2">
<path d="M10.7 16.1h257.8v184.1h-257.8zM12.9 18.3h253.3v179.6h-253.3zM19.2 16.6l.2-.3v1.8M19.2 18.1h.4M20.1 16.6l.2-.3h.4l.3 .3v.3l-.3 .3h-.4l-.2 .3v.6h.9M27.3 16.1v2.2M37.8 16.6l.2-.3v1.8M37.8 18.1h.5M38.7 16.6l.2-.3v1.8M38.7 18.1h.4M49.8 16.1v2.2M60.2 16.6l.2-.3v1.8"/>
<path d="M60.2 18.1h.4M61.3 16.3h.2l.2 .3v1.2l-.2 .3h-.2l-.2-.3v-1.2zM72.2 16.1v2.2M83.8 17.2h-.6l-.2-.3v-.3l.2-.3h.4l.2 .3v.9l-.4 .6h-.2M94.7 16.1v2.2M105.6 17.2l-.2-.3v-.3l.2-.3h.5l.2 .3v.3l-.2 .3h-.5l-.2 .3v.3l.2 .3h.5l.2-.3v-.3l-.2-.3M117.1 16.1v2.2M127.9 16.3h.9l-.7 1.8M139.6 16.1v4.5M151 16.3h-.2l-.4 .6v.9l.2 .3h.4l.2-.3v-.3l-.2-.3h-.6M162 16.1v2.2M173.7 16.3h-.9v.6h.7l.2 .3v.6l-.2 .3h-.5l-.2-.3"/>
<path d="M184.5 16.1v2.2M196.2 17.5h-.9l.6-1.2v1.8M207 16.1v2.2M217.7 16.6l.3-.3h.4l.2 .3v.3l-.2 .3h-.2M218.4 17.2l.2 .3v.3l-.2 .3h-.4l-.3-.3M229.4 16.1v2.2M240.2 16.6l.2-.3h.5l.2 .3v.3l-.2 .3h-.5l-.2 .3v.6h.9M251.9 16.1v2.2M258.8 16.6l.2-.3v1.8M258.8 18.1h.5M11.3 28.6v1.8M11.3 29.5h.9"/>
<path d="M12.2 28.6v1.8M266.9 29.5h.9M266.9 28.6v1.8M267.8 28.6v1.8M10.7 40.8h2.2M12.2 51.1h-.6l-.3 .3v1.2l.3 .3h.6v-.9h-.2M266.2 40.8h2.3M267.8 51.1h-.6l-.3 .3v1.2l.3 .3h.6v-.9h-.2M10.7 63.2h2.2M11.3 74.5h.5M12.2 73.6h-.9v1.7M251.2 77.5v.4"/>
<path d="M251.2 77.5l.1 .1M251.2 77.8l.1 .2M251.2 77.4v.1M251.2 78l.1 .1M251.3 77.6h.1M251.3 77.8h-.1M251.3 77.4l-.1 .1M251.3 77.8h.1M251.3 78.1l.2 .1M251.3 77.3l.6-.1 .5 .2M251.3 77.3v.1M251.3 77.5v.3"/>
<path d="M251.4 77.8l.2 .2M251.5 77.5h-.1M251.6 78.1h.5M251.6 77.4h.4M251.6 77.3l-.1 .1M252 77.4h.2M252.1 77.5l.1 .1M252.2 77.8l-.1-.1 .1-.1a.35 .35 0 0 1-.1 .4 .35 .35 0 0 1-.5 0M252.3 78.1l-.2 .1M252.4 77.3v.1M252.4 78h-.1M252.4 77.5l.1 .7"/>
<path d="M252.4 77.3v.2M252.4 78v.1M252.4 78.2l.1 .1M252.5 77.2l-.1 .1M252.5 77.1v.1M252.5 77.1l-.1 .1M252.5 78.3h.1M252.5 77.2l.1 .3M252.5 77.1l.1 .1M252.5 77.3v.2M252.5 77.9v.1M252.5 77.1l.1 .1v-.1"/>
<path d="M252.5 77.2l.1 .1M252.6 78.1l-.1 .2M252.6 77.5v.4zM252.6 78.2l-.1 .1M252.6 77.9l-.1 .3M252.6 77.2h.1M252.6 78h.1M252.6 77.4h.1M252.6 78.4v-1.4v1.4M252.6 77h.1M252.6 78.4h.1M252.6 77h.6h-.6"/>
<path d="M253.2 77v1.4v-1.4M253.2 78.4h.1M253.2 78.4h-.6h.6M253.2 77h.1M266.2 63.2h2.3M266.9 74.5h.5M267.8 73.6h-.9v1.7M10.7 85.7h2.2M11.4 96.9h.4M12.3 96h-.9v1.8h.9M251.2 83.3h.1M251.2 92.2h.1"/>
<path d="M251.2 89.5h.1M251.2 86.7l.1 .1M251.2 87v.1M251.2 92.1v.1M251.2 80.4l.1 .2M251.2 92.6h.1M251.2 89.9h.1M251.2 87.1l.1 .1M251.2 92.1v.5M251.2 86.7l.1 .4M251.2 83.7l.4 .2M251.3 80.5l-.1 .4"/>
<path d="M251.3 83.2l-.1 .5 .1-.2M251.3 92.6l.3 .2M251.3 89.9v.1M251.3 87.2l.3 .2M251.3 92.5h-.1M251.3 89.7l-.1 .1M251.3 87l-.1 .1M251.3 83.3h.1M251.3 92.2h.1M251.3 89.5h.1M251.3 86.8h.1M251.3 92.1h-.1"/>
<path d="M251.3 80.4l-.1 .1M251.3 89.7l.3 .2M251.3 87h.1M251.3 83.5h.1M251.3 89.7h.1M251.3 92.2v.3M251.3 89.5v.3M251.3 86.7v.3M251.3 80.6v.2M251.3 83.3v.2M251.3 92.4v.1M251.3 86.5l-.1 .2"/>
<path d="M251.3 80.3v.1M251.4 92.5h.1M251.4 87h.1M251.4 81l.2 .1M251.4 90l.2 .1M251.4 92.5l.1 .1M251.4 89.8h.1M251.4 87v.1M251.4 80.8v.1M251.4 83.6h.1M251.4 80.6h-.1M251.4 83.3h.1"/>
<path d="M251.4 92.2h-.1M251.4 86.8h.1M251.4 92.1v.1M251.4 87.1l.2 .1M251.5 80.9l.1 .1M251.5 83.7h.1M251.5 92.6l.1 .1M251.5 89.4h-.1M251.5 80.9l-.3-.1 .1 .3M251.6 81.1h.5M251.6 83.9h.5M251.6 80.2h.5"/>
<path d="M251.6 83h.5M251.6 91.9l-.4 .1M251.6 89.1l-.4 .2v.5M251.6 86.4l-.2 .1M251.6 80.2l-.2 .1M251.6 82.9l-.3 .2-.1 .2M251.6 92l-.2 .2M251.6 89.3l-.1 .1M251.6 86.6l-.2 .1M251.6 80.4l-.2 .1M251.6 83.1l-.2 .2M251.6 92l.5 .1a.21 .21 0 0 1 .2 .1 .21 .21 0 0 1-.1 .3l-.1-.2 .2-.1"/>
<path d="M251.6 83.7h.4M251.7 80.4h.3M251.7 83.1h.3l.3 .2M252 89.3l.2 .1M252 86.6l.3 .2v.2M252 80.4l.3 .1-.2 .3h.2v-.1M252 89.3h-.4M252 86.6h-.4M252 92.6h-.3M252.1 91.9h-.5M252.1 89.1h-.5M252.1 86.4h-.5"/>
<path d="M252.1 92.8h-.5M252.1 90.1h-.5M252.1 87.4h-.5M252.1 91.9l.3 .1h-.1M252.1 89.1l.3 .2M252.1 86.4l.3 .2-.1-.1M252.1 80.2l.3 .1M252.1 82.9l.3 .2-.1-.1M252.2 89.4l.1 .1M252.2 80.9l-.6 .1M252.2 83.7h-.2M252.2 92.6l-.2 .1"/>
<path d="M252.2 87.1l-.5 .1M252.3 80.8l-.1 .1M252.3 92.4l-.1 .1M252.3 87l-.1 .1M252.3 86.7l-.2 .2 .2 .1M252.3 83.6l-.2-.2 .2-.1-.1 .3M252.3 89.8l-.2-.2 .1-.1a.35 .35 0 0 1-.1 .5 .35 .35 0 0 1-.4-.1M252.3 80.6v.1M252.3 92.7h.1l-.3 .1M252.3 90l.1-.1-.3 .2M252.3 87.3l.3 .1M252.3 83.8l.1-.1-.3 .2"/>
<path d="M252.3 89.2l.1 .1M252.4 81.1l.1 .1M252.4 80.3h-.1M252.4 81l-.3 .2M252.4 80.7v.3M252.4 92.1v.5M252.4 86.7v.6M252.4 80.5v.2M252.4 83.2v.6M252.4 81l-.1 .1M252.4 87.2l-.3 .2M252.4 81.2h.1"/>
<path d="M252.4 83.9l.1 .1M252.4 92.5v.2M252.4 89.8v.2M252.4 83.8l.1 .1M252.4 92.7l.1 .1M252.4 90l.2 .1M252.4 92v.1M252.4 89.2v.6M252.4 86.5v.2M252.4 80.3v.2M252.4 83.1v.1M252.5 91.8l-.1 .2"/>
<path d="M252.5 89.1l-.1 .2M252.5 86.4l-.1 .1M252.5 80.2l-.1 .1M252.5 80.2h.1M252.5 91.8h.1M252.5 91.8h-.1M252.5 89.1h.1M252.5 89.1h-.1M252.5 86.3v.1M252.5 86.3l-.1 .1M252.5 91.8l.1 .3M252.5 81.3h.1"/>
<path d="M252.5 84h.1M252.5 86.3l.1 .1M252.5 89.1l.1 .3M252.5 86.4l.1 .3v-.2M252.5 82.9h.1M252.5 92.9h.1M252.5 87.4h.1M252.5 82.9l.1 .1v-.1M252.6 92v.1M252.6 89.2v.2M252.6 80.3v.2M252.6 83.1v.1"/>
<path d="M252.6 92.7v-.1v.1M252.6 80.3h.1M252.6 83h.1M252.6 83.8l-.1 .2M252.6 92.7l-.1 .1M252.6 90l-.1 .2M252.6 87.2l-.1 .2M252.6 81.2h-.1M252.6 83.9l-.1 .1M252.6 80.9v.1M252.6 83.6v.2M252.6 82.9l-.2 .1"/>
<path d="M252.6 89.8v.2M252.6 87.1v.2M252.6 80.1v.2l-.1-.1M252.6 82.9v-.2v.2M252.6 90.2h.1M252.6 87.4v.1M252.6 80.1h.1M252.6 83.1h.1M252.6 92.1h.1M252.6 89.3h.1M252.6 86.6h.1M252.6 92.7v.1"/>
<path d="M252.6 90v.1M252.6 87.2v.1M252.6 92.1v.4M252.6 89.4v.4M252.6 86.7v.4M252.6 80.5v.2M252.6 83.2v.4M252.6 92.7h.1M252.6 90h.1M252.6 80.9l-.1 .3M252.6 80.7v.2M252.6 87.5h.1"/>
<path d="M252.6 80.1v.1M252.6 92.9v.1l-.1-.1M252.6 80.2h.1M252.6 82.9h.1M252.6 92.6h.1M252.6 89.9h.1M252.6 87.2h.1M252.6 80.4v.3M252.6 81h.1M252.6 83.7h.1M252.7 92.8h-.1M252.7 90.1h-.1"/>
<path d="M252.7 87.4h-.1M252.7 81.4v-1.4v1.4M252.7 80h.1M252.7 81.4h.1M252.7 80h.5h-.5M252.7 84.1v-1.4v1.4M252.7 82.7h.1M252.7 84.1h.1M252.7 82.7h.5h-.5M252.7 91.7v1.3v-1.3M252.7 93h.1M252.7 91.7h.1"/>
<path d="M252.7 93h.5h-.5M252.7 89v1.3v-1.3M252.7 90.3h.1M252.7 89h.1M252.7 90.3h.5h-.5M252.7 86.2v1.4v-1.4M252.7 87.6h.1M252.7 86.2h.1M252.7 87.6h.5h-.5M253.2 80v1.4v-1.4M253.2 81.4h.1M253.2 81.4h-.5h.5"/>
<path d="M253.2 80h.1M253.2 82.7v1.4v-1.4M253.2 84.1h.1M253.2 84.1h-.5h.5M253.2 82.7h.1M253.2 93v-1.3v1.3M253.2 91.7h.1M253.2 91.7h-.5h.5M253.2 93h.1M253.2 90.3v-1.3v1.3M253.2 89h.1M253.2 89h-.5h.5"/>
<path d="M253.2 90.3h.1M253.2 87.6v-1.4v1.4M253.2 86.2h.1M253.2 86.2h-.5h.5M253.2 87.6h.1M266.2 85.7h2.3M266.9 96.9h.5M267.8 96h-.9v1.8h.9M10.7 108.1h4.5M11.3 118.5h.7l.2 .3v1.2l-.2 .3h-.7M11.5 118.5v1.8M264 108.1h4.5"/>
<path d="M266.9 118.5h.7l.2 .3v1.2l-.2 .3h-.7M267.1 118.5v1.8M10.7 130.6h2.2M266.2 130.6h2.3M10.7 153h2.2M12.2 141.2l-.2-.3h-.5l-.2 .3v1.2l.2 .3h.5l.2-.3M266.2 153h2.3M267.8 141.2l-.2-.3h-.5l-.2 .3v1.2l.2 .3h.5l.2-.3M10.7 175.5h2.2M11.3 163.4h.7l.2 .3v.3l-.2 .3M11.5 164.3h.5l.2 .3v.3l-.2 .3h-.7M11.5 163.4v1.8"/>
<path d="M266.2 175.5h2.3M266.9 163.4h.7l.2 .3v.3l-.2 .3M267.1 164.3h.5l.2 .3v.3l-.2 .3h-.7M267.1 163.4v1.8M11.3 187.6v-.6l.4-1.2 .5 1.2v.6M11.3 187h.9M19.2 198.5l.2-.3v1.8M19.2 200h.4M20.1 198.5l.2-.3h.4l.3 .3v.3l-.3 .3h-.4l-.2 .3v.6h.9M27.3 197.9v2.3M37.8 198.5l.2-.3v1.8M37.8 200h.5"/>
<path d="M38.7 198.5l.2-.3v1.8M38.7 200h.4M49.8 197.9v2.3M60.2 198.5l.2-.3v1.8M60.2 200h.4M61.3 198.2h.2l.2 .3v1.2l-.2 .3h-.2l-.2-.3v-1.2zM72.2 197.9v2.3M83.8 199.1h-.6l-.2-.3v-.3l.2-.3h.4l.2 .3v.9l-.4 .6h-.2M94.7 197.9v2.3M105.6 199.1l-.2-.3v-.3l.2-.3h.5l.2 .3v.3l-.2 .3h-.5l-.2 .3v.3l.2 .3h.5l.2-.3v-.3l-.2-.3M117.1 197.9v2.3M127.9 198.2h.9l-.7 1.8"/>
<path d="M139.6 195.7v4.5M151 198.2h-.2l-.4 .6v.9l.2 .3h.4l.2-.3v-.3l-.2-.3h-.6M162 197.9v2.3M173.7 198.2h-.9v.6h.7l.2 .3v.6l-.2 .3h-.5l-.2-.3M184.5 197.9v2.3M196.2 199.4h-.9l.6-1.2v1.8M207 197.9v2.3M217.7 198.5l.3-.3h.4l.2 .3v.3l-.2 .3h-.2M218.4 199.1l.2 .3v.3l-.2 .3h-.4l-.3-.3M229.4 197.9v2.3M240.2 198.5l.2-.3h.5l.2 .3v.3l-.2 .3h-.5l-.2 .3v.6h.9M251.9 197.9v2.3"/>
<path d="M258.8 198.5l.2-.3v1.8M258.8 200h.5M266.9 187.6v-.6l.4-1.2 .4 1.2v.6M266.9 187h.8"/>
</g>
<g font-size="4.4">
<text x="20.7" y="150.7">1. OVERHEAD LIGHTS - 8 NOS (6 NOS IN STOCK)</text>
<text x="21" y="161.4">3. JUNCTION BOX (3PH-2NOS,1PH-2NOS) - 7 NOS (5NOS IN STOCK)</text>
<text x="21.1" y="156">2. MAIN JUNCTION BOX - 1 NO (MAIN DP)</text>
<text x="21.2" y="166.7">4. INDUSTRIAL SOCKETS - (5PORT &amp; 3PORT) - 14 NOS</text>
<text x="21" y="172">5. TUBE LIGHTS - 3 NOS (TOILET)</text>
<text x="21.1" y="177.4">6. CCTV ROOM SUPPLY BOARD - 1 NO</text>
<text x="21" y="182.7">7. 2 PC'S SUPPLY BOARD - 1 NO</text>
</g>
<text font-size="3.6" x="41" y="55.5">2 MAIN DP</text>
<g font-size="2.2">
<text x="24.2" y="53">1</text>
<text x="190.5" y="54.5">3</text>
<text x="72.8" y="69.6">1</text>
<text x="136.5" y="69.4">1</text>
<text x="201.8" y="69.2">1</text>
<text x="234.2" y="69.4">1</text>
<text x="77.9" y="86.8">3</text>
<text x="110" y="86.8">3</text>
<text x="141.8" y="86.8">3</text>
<text x="206.2" y="86.8">3</text>
<text x="33.1" y="91.4">3</text>
<text x="48.1" y="108.4">1</text>
<text x="105.4" y="108.4">1</text>
<text x="169.4" y="108.6">1</text>
<text x="234.2" y="108.3">1</text>
<text x="24.9" y="124.5">1</text>
<text x="190.3" y="123.7">3</text>
<text x="187.1" y="179.4">NEW FACTORY PLAN</text>
<text x="241.2" y="176.1">NIHVA TECHNOLOGIES</text>
<text x="244.5" y="178.5">PVT. LTD. PUNE</text>
</g>
<g font-size="2">
<text x="218.6" y="110.2">S</text>
<text x="215.2" y="114.2">E</text>
<text x="218.6" y="118.3">N</text>
<text x="222.2" y="114.4">W</text>
<text x="216.7" y="185.8">CLIENT -</text>
<text x="216.6" y="191.5">SITE LOCATION -</text>
<text x="216.7" y="188.6">PROJECT - FACTORY PLAN</text>
<text x="216.6" y="194.3">DWG. NO. : NIHVA/19-20/</text>
<text x="255.8" y="194.3">REV- 0</text>
</g>
<g font-size="1.7">
<text x="190.8" y="183.2">NAME</text>
<text x="190.9" y="185.6">P.V.A</text>
<text x="207.2" y="185.7">21.08.2019</text>
<text x="190.8" y="188.5">V.M.T</text>
<text x="207.2" y="188.5">21.08.2019</text>
<text x="182.4" y="194.2">If any queries contact : design@nihva.com</text>
</g>
<text font-size="1.5" x="182.3" y="191">APPRD.</text>
</svg>
